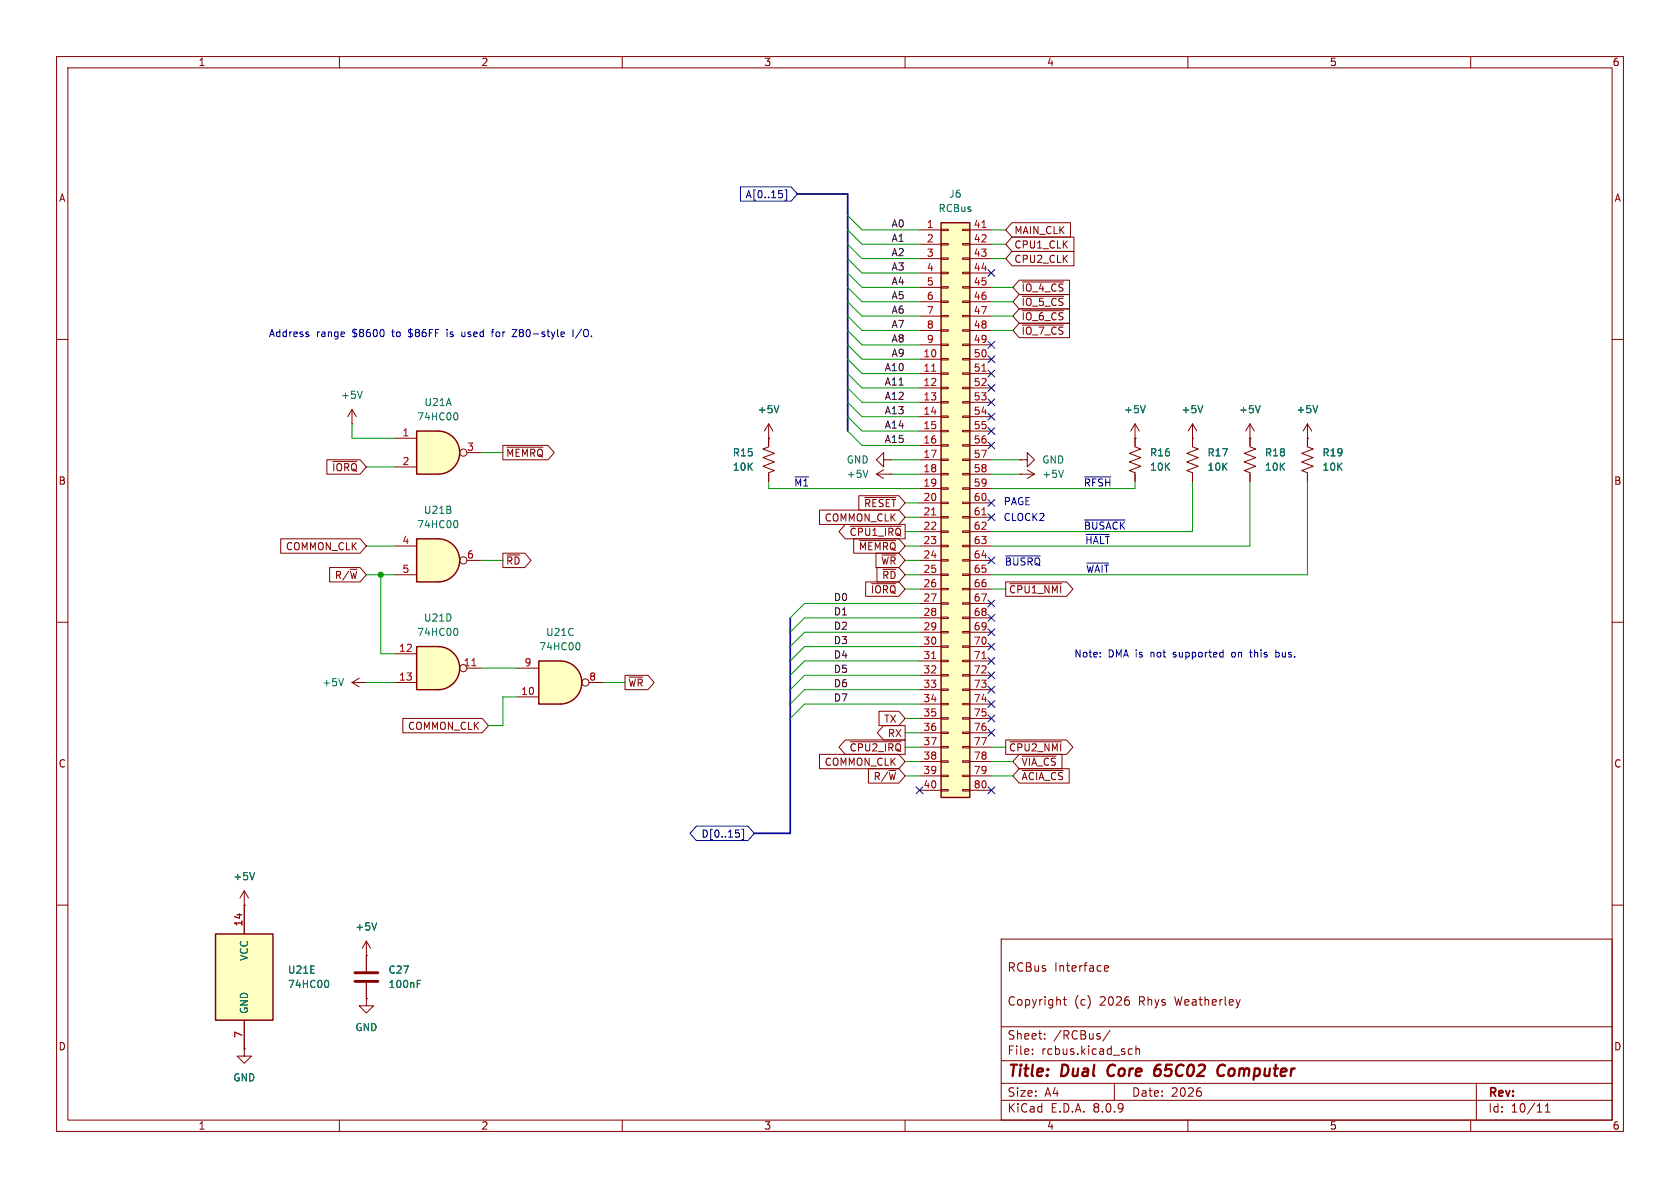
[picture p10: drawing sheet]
<svg xmlns="http://www.w3.org/2000/svg" width="297mm" height="210mm" viewBox="0 0 297 210" stroke-linecap="round" stroke-linejoin="round" font-family="sans-serif">
<g fill="none" stroke="#840000" stroke-width=".18">
<path d="M10 10h277v190h-277zM12 12h273v186h-273zM60 10v2M110 10v2M160 10v2M210 10v2M260 10v2M10 60h2M62.2 74.9h.1M62.2 72.4l-.7 1.3M62.2 72.4v2.5M62.2 72.4l.8 1.3"/>
<path d="M285 60h2M10 110h2M285 110h2M10 160h2M177 166h108v32h-108zM188 176.7h.5M188.2 176.2v1.3l.3 .2M195.2 171.2l.8-.1-.1-.3-.4-.1-.3 .2 .1 .7h.6M285 160h2M60 198v2M110 198v2M160 198v2"/>
<path d="M177 194.5h108M177 191.5h108M177 187.5h108M177 181.5h108M182.5 186.3v.1M182.5 185.5v.1M184.7 183.6v.1M184.7 182.8v.1M196.2 182.1l-1.2 2M197 191.5v3M199.6 186.3h.6M199.6 185.5h.6"/>
<path d="M200.8 185.5l.2-.1 .4 .1 .1 .9M200.8 184.9v1.5M210 198v2M212.2 192.9l.2 .3-.2 .5M260 198v2M261 191.5v6.5M273.2 196.6h.8M273.2 195.5l.4-.4v1.5"/>
</g>
<path d="M196.1 188.5a1.27 1.27 0 0 0 0 1.6M205.1 189.1a.66 .66 0 0 0-1 .3M205.2 188.2a.91 .91 0 0 0-1.1 .9l-.1 .7 .2 .3a.66 .66 0 0 0 .8-.1M216.6 188.4a.88 .88 0 0 0-1 0 .88 .88 0 0 0-.4 1 .69 .69 0 0 0 .3 .7 .69 .69 0 0 0 .9-.1" fill="none" stroke="#840000" stroke-width=".4"/>
<path d="M64 69.2l-.4 1.2" fill="none" stroke="#006464" stroke-width=".18"/>
<path d="M77.5 114.3a3.8 3.8 0 0 1 3.8 3.8 3.8 3.8 0 0 1-3.8 3.8z" fill="#ffffc2" stroke="#ffffc2" stroke-width=".18"/>
<path d="M73.7 114.3h3.8v7.6h-3.8z" fill="#ffffc2"/>
<path d="M73.7 114.3h3.8a3.8 3.8 0 0 1 3.8 3.8 3.8 3.8 0 0 1-3.8 3.8h-3.8z" fill="none" stroke="#840000" stroke-width=".25"/>
<g fill="none" stroke="#840000" stroke-width=".18">
<path d="M69.8 115.6h3.9M82.5 118.1h2.6M69.8 120.7h3.9"/>
<circle cx="81.9" cy="118.1" r=".63"/>
</g>
<path d="M83.4 117.7h.8" fill="none" stroke="#a90000" stroke-width=".18"/>
<path d="M80.6 111.1a.79 .79 0 0 1 0 1.2" fill="none" stroke="#006464" stroke-width=".18"/>
<path d="M166.4 39.4h5v101.6h-5z" fill="#ffffc2"/>
<g fill="none" stroke="#840000" stroke-width=".18">
<path d="M162.6 40.6h3.8M162.6 43.2h3.8M162.6 45.7h3.8M162.6 48.3h3.8M162.6 50.8h3.8M162.6 53.3h3.8M162.6 55.9h3.8M162.6 58.4h3.8M166.4 58.3h1.2v.2h-1.2zM166.4 55.8h1.2v.2h-1.2zM166.4 53.2h1.2v.3h-1.2zM166.4 50.7h1.2v.2h-1.2z"/>
<path d="M166.4 48.1h1.2v.3h-1.2zM166.4 45.6h1.2v.2h-1.2zM166.4 43.1h1.2v.2h-1.2zM166.4 40.5h1.2v.3h-1.2zM170.2 58.3h1.2v.2h-1.2zM170.2 55.8h1.2v.2h-1.2zM170.2 53.2h1.2v.3h-1.2zM170.2 50.7h1.2v.2h-1.2zM170.2 48.1h1.2v.3h-1.2zM170.2 45.6h1.2v.2h-1.2zM170.2 43.1h1.2v.2h-1.2zM170.2 40.5h1.2v.3h-1.2z"/>
<path d="M171.4 40.6h3.9M171.4 43.2h3.9M171.4 45.7h3.9M171.4 48.3h3.9M171.4 50.8h3.9M171.4 53.3h3.9M171.4 55.9h3.9M171.4 58.4h3.9M162.6 63.5h3.8M162.6 66h3.8M162.6 68.6h3.8M162.6 71.1h3.8"/>
<path d="M162.6 73.7h3.8M162.6 76.2h3.8M162.6 78.7h3.8M162.6 61h3.8M166.4 78.6h1.2v.3h-1.2zM166.4 76.1h1.2v.2h-1.2zM166.4 73.5h1.2v.3h-1.2zM166.4 71h1.2v.2h-1.2zM166.4 68.5h1.2v.2h-1.2zM166.4 65.9h1.2v.3h-1.2zM166.4 63.4h1.2v.2h-1.2zM166.4 60.8h1.2v.3h-1.2z"/>
<path d="M170.2 78.6h1.2v.3h-1.2zM170.2 76.1h1.2v.2h-1.2zM170.2 73.5h1.2v.3h-1.2zM170.2 71h1.2v.2h-1.2zM170.2 68.5h1.2v.2h-1.2zM170.2 65.9h1.2v.3h-1.2zM170.2 63.4h1.2v.2h-1.2zM170.2 60.8h1.2v.3h-1.2zM171.4 63.5h3.9M171.4 66h3.9M171.4 68.6h3.9M171.4 71.1h3.9"/>
<path d="M171.4 73.7h3.9M171.4 76.2h3.9M171.4 78.7h3.9M171.4 61h3.9M154.9 83.8h2.6M154.9 83.8l1.3 .8M156.2 81.3v-1.3l-1.3 1.3 1.3 1.3v-1.3h1.3M156.2 83.1l-1.3 .7M157.5 83.8h.1M157.5 81.3h.1M162.6 81.3h3.8M162.6 83.8h3.8"/>
<path d="M162.6 86.4h3.8M162.6 88.9h3.8M162.6 91.4h3.8M162.6 94h3.8M162.6 96.5h3.8M162.6 99.1h3.8M166.4 98.9h1.2v.3h-1.2zM166.4 96.4h1.2v.2h-1.2zM166.4 93.9h1.2v.2h-1.2zM166.4 91.3h1.2v.3h-1.2zM166.4 88.8h1.2v.2h-1.2zM166.4 86.2h1.2v.3h-1.2z"/>
<path d="M166.4 83.7h1.2v.2h-1.2zM166.4 81.2h1.2v.2h-1.2zM170.2 98.9h1.2v.3h-1.2zM170.2 96.4h1.2v.2h-1.2zM170.2 93.9h1.2v.2h-1.2zM170.2 91.3h1.2v.3h-1.2zM170.2 88.8h1.2v.2h-1.2zM170.2 86.2h1.2v.3h-1.2zM170.2 83.7h1.2v.2h-1.2zM170.2 81.2h1.2v.2h-1.2zM171.4 81.3h3.9M171.4 83.8h3.9"/>
<path d="M171.4 86.4h3.9M171.4 88.9h3.9M171.4 91.4h3.9M171.4 94h3.9M171.4 96.5h3.9M171.4 99.1h3.9M63.5 119.9l-1.3 .8M162.6 101.6h3.8M162.6 104.1h3.8M162.6 106.7h3.8M162.6 109.2h3.8M162.6 111.8h3.8"/>
<path d="M162.6 114.3h3.8M162.6 116.8h3.8M162.6 119.4h3.8M166.4 119.3h1.2v.2h-1.2zM166.4 116.7h1.2v.3h-1.2zM166.4 114.2h1.2v.2h-1.2zM166.4 111.6h1.2v.3h-1.2zM166.4 109.1h1.2v.2h-1.2zM166.4 106.6h1.2v.2h-1.2zM166.4 104h1.2v.3h-1.2zM166.4 101.5h1.2v.2h-1.2zM170.2 119.3h1.2v.2h-1.2z"/>
<path d="M170.2 116.7h1.2v.3h-1.2zM170.2 114.2h1.2v.2h-1.2zM170.2 111.6h1.2v.3h-1.2zM170.2 109.1h1.2v.2h-1.2zM170.2 106.6h1.2v.2h-1.2zM170.2 104h1.2v.3h-1.2zM170.2 101.5h1.2v.2h-1.2zM171.4 101.6h3.9M171.4 104.1h3.9M171.4 106.7h3.9M171.4 109.2h3.9M171.4 111.8h3.9"/>
<path d="M171.4 114.3h3.9M171.4 116.8h3.9M171.4 119.4h3.9M62.2 120.7l1.3 .7M62.2 120.7h2.6M64.8 120.7h.1M162.6 121.9h3.8M162.6 124.5h3.8M162.6 127h3.8M162.6 129.5h3.8M162.6 132.1h3.8M162.6 134.6h3.8"/>
<path d="M162.6 137.2h3.8M162.6 139.7h3.8M166.4 139.6h1.2v.2h-1.2zM166.4 137h1.2v.3h-1.2zM166.4 134.5h1.2v.2h-1.2zM166.4 132h1.2v.2h-1.2zM166.4 129.4h1.2v.3h-1.2zM166.4 126.9h1.2v.2h-1.2zM166.4 124.3h1.2v.3h-1.2zM166.4 121.8h1.2v.2h-1.2zM170.2 139.6h1.2v.2h-1.2zM170.2 137h1.2v.3h-1.2z"/>
<path d="M170.2 134.5h1.2v.2h-1.2zM170.2 132h1.2v.2h-1.2zM170.2 129.4h1.2v.3h-1.2zM170.2 126.9h1.2v.2h-1.2zM170.2 124.3h1.2v.3h-1.2zM170.2 121.8h1.2v.2h-1.2zM171.4 121.9h3.9M171.4 124.5h3.9M171.4 127h3.9M171.4 129.5h3.9M171.4 132.1h3.9M171.4 134.6h3.9"/>
<path d="M171.4 137.2h3.9M171.4 139.7h3.9"/>
</g>
<path d="M166.4 39.4h5v101.6h-5z" fill="none" stroke="#840000" stroke-width=".25"/>
<path d="M173.6 40.2h.7M164.7 65.6h.7M173.6 65.6h.7M164.7 91h.7M173.6 91h.7M164.7 116.4h.7M173.6 116.4h.7" fill="none" stroke="#a90000" stroke-width=".18"/>
<path d="M153.4 83.1l-.4 1.3M60.7 120l-.4 1.2" fill="none" stroke="#006464" stroke-width=".18"/>
<path d="M77.5 95.3a3.8 3.8 0 0 1 3.8 3.8 3.8 3.8 0 0 1-3.8 3.8z" fill="#ffffc2" stroke="#ffffc2" stroke-width=".18"/>
<path d="M73.7 95.3h3.8v7.6h-3.8z" fill="#ffffc2"/>
<path d="M73.7 95.3h3.8a3.8 3.8 0 0 1 3.8 3.8 3.8 3.8 0 0 1-3.8 3.8h-3.8z" fill="none" stroke="#840000" stroke-width=".25"/>
<g fill="none" stroke="#840000" stroke-width=".18">
<path d="M69.8 96.5h3.9M82.5 99.1h2.6M69.8 101.6h3.9"/>
<circle cx="81.9" cy="99.1" r=".63"/>
</g>
<path d="M80.6 92a.79 .79 0 0 1 0 1.3" fill="none" stroke="#006464" stroke-width=".18"/>
<path d="M38.1 165.1h10.2v15.2h-10.2z" fill="#ffffc2"/>
<path d="M38.1 165.1h10.2v15.2h-10.2z" fill="none" stroke="#840000" stroke-width=".25"/>
<path d="M43.2 160v5.1M64.8 176.5v1.3h1.2l-1.2 1.3-1.3-1.3h1.3M64.8 176.5h.1M43.2 180.3v5.1" fill="none" stroke="#840000" stroke-width=".18"/>
<path d="M57.8 173.3a.79 .79 0 0 1 0 1.3" fill="none" stroke="#006464" stroke-width=".18"/>
<path d="M77.5 76.2a3.8 3.8 0 0 1 3.8 3.8 3.8 3.8 0 0 1-3.8 3.8z" fill="#ffffc2" stroke="#ffffc2" stroke-width=".18"/>
<path d="M73.7 76.2h3.8v7.6h-3.8z" fill="#ffffc2"/>
<path d="M73.7 76.2h3.8a3.8 3.8 0 0 1 3.8 3.8 3.8 3.8 0 0 1-3.8 3.8h-3.8z" fill="none" stroke="#840000" stroke-width=".25"/>
<g fill="none" stroke="#840000" stroke-width=".18">
<path d="M69.8 77.5h3.9M200.7 77.5v1.5l1 .4-2.1 .7 2.1 .8-2.1 .8 2.1 .7-2.1 .8 1.1 .4v1.5M221 77.5h.1M221 74.9l.7 1.3M221 74.9v2.6M221 74.9l-.8 1.3M69.8 82.6h3.9M82.5 80h2.6M180.3 81.3h1.3v1.3l1.3-1.3-1.3-1.3v1.3M180.3 81.3h.1M180.3 83.8h.1M180.3 83.8h2.6"/>
<path d="M181.6 83.1l1.3 .7M182.9 83.8l-1.3 .8M64.8 168.9h.1M64.8 166.4l-.8 1.2M64.8 166.4v5.3M64.8 173.7v2.8M64.8 166.4l.7 1.2M43.2 185.4v1.3h1.2l-1.2 1.3-1.3-1.3h1.3M43.2 185.4h.1"/>
<circle cx="81.9" cy="80" r=".63"/>
</g>
<path d="M80.6 73a.79 .79 0 0 1 0 1.2M222.8 71.7l-.4 1.3M188 83.1l-.4 1.3M66.6 163.1l-.4 1.3M73.8 173.9h.4M73.8 173.3h.6" fill="none" stroke="#006464" stroke-width=".18"/>
<path d="M62.7 173.5h4.1M62.7 172h4.1" fill="none" stroke="#840000" stroke-width=".51"/>
<path d="M99.1 116.8a3.8 3.8 0 0 1 3.8 3.9 3.8 3.8 0 0 1-3.8 3.8z" fill="#ffffc2" stroke="#ffffc2" stroke-width=".18"/>
<path d="M95.2 116.8h3.9v7.7h-3.9z" fill="#ffffc2"/>
<path d="M95.2 116.8h3.9a3.8 3.8 0 0 1 3.8 3.9 3.8 3.8 0 0 1-3.8 3.8h-3.9z" fill="none" stroke="#840000" stroke-width=".25"/>
<g fill="none" stroke="#840000" stroke-width=".18">
<path d="M178.9 39.4h10.4v2.5h-10.4l-1.1-1.3zM178.9 41.9h11v2.6h-11l-1.1-1.3zM178.9 44.4h11v2.6h-11l-1.1-1.3zM180.2 52.1h8.9v2.5h-8.9l-1.1-1.3zM180.2 57.1h8.9v2.6h-8.9l-1.1-1.3zM180.2 54.6h8.9v2.6h-8.9l-1.1-1.3zM180.2 49.5h8.9v2.6h-8.9l-1.1-1.3zM180.7 52.4h7.3M180.7 57.5h7.3M180.7 54.9h7.3M180.7 49.8h7.3M88.9 78.7h8l1.1 1.3-1.1 1.3h-8z"/>
<path d="M89.6 79.1h6.4M135.9 74.9v4.1l-1 .4 2 .7-2 .8 2 .8-2 .7 2 .8-1 .4v1.5M135.9 77.5h.1M135.9 74.9l-.8 1.3M135.9 74.9l.8 1.3M200.7 77.5h.1M200.7 74.9l.7 1.3M200.7 74.9v3.8M200.7 74.9l-.8 1.3M210.8 74.9v4.1l1 .4-2 .7 2 .8-2 .8 2 .7-2 .8 1 .4v1.5M210.8 77.5h.1M210.8 74.9l.8 1.3"/>
<path d="M210.8 74.9l-.7 1.3M221 77.5v1.5l1 .4-2 .7 2 .8-2 .8 2 .7-2 .8 1 .4v1.5M221 77.5h.1M231.1 77.5h.1M231.1 74.9v4.1l1.1 .4-2.1 .7 2.1 .8-2.1 .8 2.1 .7-2.1 .8 1 .4v1.5M231.1 74.9l.8 1.3M231.1 74.9l-.7 1.3M49.6 95.2h14.1l1.1 1.3-1.1 1.3h-14.1zM57.8 81.3h5.9l1.1 1.3-1.1 1.2h-5.9zM58.8 81.6h4.3M88.9 97.8h3.9l1.1 1.3-1.1 1.2h-3.9zM89.6 98.1h2.3"/>
<path d="M144.9 90.2h14l1.1 1.2-1.1 1.3h-14zM149.4 92.7h10.6v2.6h-10.6l-1.1-1.3zM150.3 93h9M150.9 95.2h8l1.1 1.3-1.1 1.3h-8zM151.8 87.6h7.1l1.1 1.3-1.1 1.3h-7.1zM152 95.6h6.4M152.9 87.9h5.5M154.9 97.8h4l1.1 1.3-1.1 1.2h-4zM200.7 83.8v1.3M58.3 100.3h5.4l1.1 1.3-1.1 1.3h-5.4zM91.4 118.1h3.8M110.5 119.4h4l1.2 1.3-1.2 1.2h-4z"/>
<path d="M111.2 119.7h2.5M153 102.9h5.9l1.1 1.2-1.1 1.3h-5.9zM154.1 103.2h4.3M155 100.3h3.9l1.1 1.3-1.1 1.3h-3.9zM177.8 102.9h10.8l1.1 1.2-1.1 1.3h-10.8zM178.5 103.2h9.2M71.2 127h14l1.2 1.3-1.2 1.2h-14zM91.4 123.2h3.8M104.1 120.7h2.6M144.9 133.3h14l1.1 1.3-1.1 1.3h-14zM149.4 130.8h10.6v2.6h-10.6l-1.1-1.3zM150.3 131.1h9"/>
<path d="M153.5 135.9h5.4l1.1 1.3-1.1 1.2h-5.4zM155.4 125.7h3.5l1.1 1.3-1.1 1.3h-3.5zM156.2 128.3h3.8v2.5h-3.8l-1.1-1.3zM177.8 130.8h10.8l1.1 1.3-1.1 1.3h-10.8zM178.5 131.1h9.2M180.2 135.9h8.8v2.5h-8.8l-1.1-1.2zM180.2 133.3h7.5v2.6h-7.5l-1.1-1.3zM180.7 136.2h7.3M180.7 133.7h6M43.2 157.5l-.8 1.3M43.2 157.5v7.6M43.2 157.5l.7 1.3"/>
<path d="M43.2 160h.1M64.8 176.5h.1M64.8 168.9h.1M64.8 168.9v2.8M64.8 173.7v2.8M43.2 185.4h.1M43.2 180.3v5.1"/>
<circle cx="103.5" cy="120.6" r=".63"/>
</g>
<path d="M137.7 71.7l-.4 1.3M202.5 71.7l-.4 1.3M212.6 71.7l-.4 1.3M222.8 71.7l-.4 1.3M233 71.7l-.5 1.3M102.2 113.6a.79 .79 0 0 1 0 1.3M45 154.2l-.4 1.3M57.8 173.3a.79 .79 0 0 1 0 1.3M66.6 163.1l-.4 1.3M73.8 173.9h.4M73.8 173.3h.6" fill="none" stroke="#006464" stroke-width=".18"/>
<g fill="none" stroke="#000084" stroke-width=".18">
<path d="M130.9 33h9l1.1 1.3-1.1 1.3h-9zM138.3 34.3v.5M138.8 33.6h.3v1.8h-.3M174.7 47.7l1.2 1.2M175.9 47.7l-1.2 1.2M174.7 60.4l1.2 1.2M174.7 65.4l1.2 1.2M174.7 70.5l1.2 1.2M174.7 68l1.2 1.2M174.7 62.9l1.2 1.2M174.7 75.6l1.2 1.2M174.7 78.1l1.2 1.2"/>
<path d="M174.7 73.1l1.2 1.2M175.9 60.4l-1.2 1.2M175.9 65.4l-1.2 1.2M175.9 70.5l-1.2 1.2M175.9 68l-1.2 1.2M175.9 62.9l-1.2 1.2M175.9 75.6l-1.2 1.2M175.9 78.1l-1.2 1.2M175.9 73.1l-1.2 1.2M174.7 98.5l1.2 1.2M174.7 90.8l1.2 1.2M174.7 88.3l1.2 1.2"/>
<path d="M175.9 98.5l-1.2 1.2M175.9 90.8l-1.2 1.2M175.9 88.3l-1.2 1.2M174.7 118.8l1.2 1.2M174.7 106.1l1.2 1.2M174.7 116.2l1.2 1.2M174.7 111.2l1.2 1.2M174.7 108.6l1.2 1.2M174.7 113.7l1.2 1.2M175.9 118.8l-1.2 1.2M175.9 106.1l-1.2 1.2M175.9 116.2l-1.2 1.2"/>
<path d="M175.9 111.2l-1.2 1.2M175.9 108.6l-1.2 1.2M175.9 113.7l-1.2 1.2M162 139.1l1.2 1.2M163.2 139.1l-1.2 1.2M174.7 139.1l1.2 1.2M174.7 128.9l1.2 1.2M174.7 121.3l1.2 1.2M174.7 123.9l1.2 1.2M174.7 126.4l1.2 1.2M175.9 126.4l-1.2 1.2M175.9 139.1l-1.2 1.2"/>
<path d="M175.9 128.9l-1.2 1.2M175.9 121.3l-1.2 1.2M175.9 123.9l-1.2 1.2M123.1 146h9.1l1.1 1.3-1.1 1.3h-9.1l-1.1-1.3zM130.1 146.7h.6M130.6 147.3l.1 .1-.1 .5M131.2 146.6h.3v1.8h-.3"/>
</g>
<g fill="none" stroke="#0000c2" stroke-width=".18">
<path d="M54.4 59.1l.2 .2-.2 .2M54.4 58.7h.1M67.9 58.5v.8M79 58.2v.2M79 58.7v.8M81.6 58.7v.6l.4 .2M86.8 58.7h.5M87.3 58.2l-.3 .2v1.1M90.5 58.2h.9l-.9 1.3h.9M99.6 58.7l.2 .3-.6 .1M99.7 59.5h-.1M101.3 58.2v1.3"/>
<path d="M102.8 58.2l-1.1 1.6M140.5 84.3h2.4M177.8 98.3h6.1M191.7 84.3h4.7M191.7 91.9h7.2M192 94.5h4.1M192.1 99.5h3.9M194.5 116v.2M194.5 115.4v.1M217.9 115.4l-.2 .1 .2 .6M220.9 115.3h.5M221.1 114.9v1.1l.3 .2"/>
<path d="M225.5 115.4l.4-.1 .2 .1M225.5 114.9v1.3M226.1 116l-.2 .2-.4-.1"/>
</g>
<path d="M141 34.3h8.9v41.9M139.7 109.2v38.1h-6.4" fill="none" stroke="#000084" stroke-width=".3"/>
<g fill="none" stroke="#009600" stroke-width=".18">
<path d="M149.9 38.1l2.5 2.5h10.2M149.9 48.3l2.5 2.5h10.2M149.9 50.8l2.5 2.5h10.2M149.9 43.2l2.5 2.5h10.2M149.9 40.6l2.5 2.6h10.2M149.9 55.9l2.5 2.5h10.2M149.9 53.3l2.5 2.6h10.2M149.9 58.4l2.5 2.6h10.2M149.9 45.7l2.5 2.6h10.2M175.3 50.8h3.8M175.3 53.3h3.8M175.3 40.6h2.5"/>
<path d="M175.3 45.7h2.5M175.3 43.2h2.5M175.3 58.4h3.8M175.3 55.9h3.8M62.2 74.9v2.6h7.6M149.9 76.2l2.5 2.5h10.2M149.9 61l2.5 2.5h10.2M149.9 66l2.5 2.6h10.2M149.9 63.5l2.5 2.5h10.2M149.9 68.6l2.5 2.5h10.2M149.9 71.1l2.5 2.6h10.2M149.9 73.7l2.5 2.5h10.2"/>
<path d="M64.8 96.5h5M64.8 82.6h5M85.1 99.1h3.8M85.1 80h3.8M135.9 85.1v1.3h26.7M157.5 83.8h5.1M157.5 81.3h5.1M160 99.1h2.6M160 96.5h2.6M160 91.4h2.6M160 94h2.6M160 88.9h2.6"/>
<path d="M175.3 83.8h5M175.3 81.3h5M200.7 85.1v1.3h-25.4M210.8 85.1v8.9h-35.5M221 85.1v11.4h-45.7M231.1 85.1v16.5h-55.8M64.8 101.6h5M67.3 101.6v14h2.5M85.1 118.1h6.3M160 104.1h2.6M160 101.6h2.6M162.6 109.2h-20.4l-2.5 2.6"/>
<path d="M162.6 106.7h-20.4l-2.5 2.5M162.6 111.8h-20.4l-2.5 2.5M162.6 116.8h-20.4l-2.5 2.6M162.6 114.3h-20.4l-2.5 2.5M162.6 119.4h-20.4l-2.5 2.5M175.3 104.1h2.5M64.8 120.7h5M91.4 123.2h-2.5v5.1h-2.5M106.7 120.7h3.8M160 134.6h2.6M160 132.1h2.6M160 137.2h2.6"/>
<path d="M160 127h2.6M160 129.5h2.6M162.6 121.9h-20.4l-2.5 2.6M162.6 124.5h-20.4l-2.5 2.5M175.3 134.6h3.8M175.3 132.1h2.5M175.3 137.2h3.8"/>
</g>
<circle cx="67.3" cy="101.6" r=".46" fill="#009600" stroke="#009600" stroke-width=".18"/>
<g font-size="2.8" fill="#840000">
<text x="178" y="190.9">Title:</text>
<text x="187.7" y="190.9">Dual</text>
<text x="196.6" y="190.9">Core</text>
<text x="205.7" y="190.9">65C02</text>
<text x="217.7" y="190.9">Computer</text>
</g>
<g font-size="2.1" fill="#840000">
<text x="178" y="172">RCBus</text>
<text x="186.4" y="172">Interface</text>
<text x="178" y="178">Copyright</text>
<text x="189.9" y="178">(c)</text>
<text x="194.5" y="178">2026</text>
<text x="201.5" y="178">Rhys</text>
<text x="208" y="178">Weatherley</text>
<text x="178" y="184">Sheet:</text>
<text x="186.2" y="184">/RCBus/</text>
<text x="178" y="186.7">File:</text>
<text x="184.1" y="186.7">rcbus.kicad_sch</text>
<text x="178" y="196.9">KiCad</text>
<text x="178" y="194.1">Size:</text>
<text x="184.7" y="194.1">A4</text>
<text x="185.7" y="196.9">E.D.A.</text>
<text x="193.3" y="196.9">8.0.9</text>
<text x="200" y="194.1">Date:</text>
<text x="207" y="194.1">2026</text>
<text x="263" y="194.3">Rev:</text>
<text x="263" y="196.9">Id:</text>
<text x="267.1" y="196.9">10/11</text>
</g>
<g font-size="1.8" fill="#840000">
<text x="35" y="11.9">1</text>
<text x="85" y="11.9">2</text>
<text x="135" y="11.9">3</text>
<text x="185" y="11.9">4</text>
<text x="235" y="11.9">5</text>
<text x="285" y="11.9">6</text>
<text x="10.3" y="35.9">A</text>
<text x="285.3" y="35.9">A</text>
<text x="179.2" y="41.6">MAIN_CLK</text>
<text x="179.2" y="44.1">CPU1_CLK</text>
<text x="179.2" y="46.7">CPU2_CLK</text>
<text x="180.5" y="51.8">~{IO_4_CS}</text>
<text x="180.5" y="54.3">~{IO_5_CS}</text>
<text x="180.5" y="59.4">~{IO_7_CS}</text>
<text x="180.5" y="56.8">~{IO_6_CS}</text>
<text x="58.6" y="83.5">~{IORQ}</text>
<text x="89.4" y="81">~{MEMRQ}</text>
<text x="10.3" y="85.9">B</text>
<text x="152.6" y="89.9">~{RESET}</text>
<text x="285.3" y="85.9">B</text>
<text x="145.7" y="92.4">COMMON_CLK</text>
<text x="150.1" y="94.9">~{CPU1_IRQ}</text>
<text x="50.4" y="97.5">COMMON_CLK</text>
<text x="89.4" y="100">~{RD}</text>
<text x="151.7" y="97.5">~{MEMRQ}</text>
<text x="155.7" y="100">~{WR}</text>
<text x="59.1" y="102.6">R/~{W}</text>
<text x="153.9" y="105.1">~{IORQ}</text>
<text x="155.8" y="102.6">~{RD}</text>
<text x="178.3" y="105.1">~{CPU1_NMI}</text>
<text x="111" y="121.6">~{WR}</text>
<text x="72" y="129.2">COMMON_CLK</text>
<text x="156.2" y="128">TX</text>
<text x="156.9" y="130.5">RX</text>
<text x="10.3" y="135.9">C</text>
<text x="145.7" y="135.6">COMMON_CLK</text>
<text x="150.1" y="133">~{CPU2_IRQ}</text>
<text x="178.3" y="133">~{CPU2_NMI}</text>
<text x="180.5" y="135.6">~{VIA_CS}</text>
<text x="285.3" y="135.9">C</text>
<text x="154.3" y="138.1">R/~{W}</text>
<text x="180.5" y="138.1">~{ACIA_CS}</text>
<text x="10.3" y="185.9">D</text>
<text x="285.3" y="185.9">D</text>
<text x="35" y="199.9">1</text>
<text x="85" y="199.9">2</text>
<text x="135" y="199.9">3</text>
<text x="185" y="199.9">4</text>
<text x="235" y="199.9">5</text>
<text x="285" y="199.9">6</text>
</g>
<g font-size="1.8" fill="#000084">
<text x="131.7" y="35.2">A[0..15]</text>
<text x="123.9" y="148.3">D[0..15]</text>
</g>
<g font-size="1.8" fill="#006464">
<text x="167.7" y="35.2">J6</text>
<text x="165.8" y="37.7">RCBus</text>
<text x="60.2" y="70.7">+5V</text>
<text x="74.9" y="72">U21A</text>
<text x="73.6" y="74.5">74HC00</text>
<text x="133.9" y="73.3">+5V</text>
<text x="198.6" y="73.3">+5V</text>
<text x="208.8" y="73.3">+5V</text>
<text x="218.9" y="73.3">+5V</text>
<text x="229.1" y="73.3">+5V</text>
<text x="129.4" y="80.9">R15</text>
<text x="129.4" y="83.4">10K</text>
<text x="149.6" y="82.1">GND</text>
<text x="184.2" y="82.1">GND</text>
<text x="203.2" y="80.9">R16</text>
<text x="203.2" y="83.4">10K</text>
<text x="213.4" y="80.9">R17</text>
<text x="213.4" y="83.4">10K</text>
<text x="223.5" y="80.9">R18</text>
<text x="223.5" y="83.4">10K</text>
<text x="233.7" y="80.9">R19</text>
<text x="233.7" y="83.4">10K</text>
<text x="149.6" y="84.7">+5V</text>
<text x="184.2" y="84.7">+5V</text>
<text x="73.6" y="93.6">74HC00</text>
<text x="74.9" y="91">U21B</text>
<text x="73.6" y="112.6">74HC00</text>
<text x="74.9" y="110.1">U21D</text>
<text x="96.4" y="112.6">U21C</text>
<text x="95.2" y="115.2">74HC00</text>
<text x="56.9" y="121.5">+5V</text>
<text x="41.1" y="155.8">+5V</text>
<text x="62.7" y="164.7">+5V</text>
<text x="44" y="169.9" transform="rotate(-90 44 169.9)">VCC</text>
<text x="50.8" y="172.3">U21E</text>
<text x="68.6" y="172.3">C27</text>
<text x="44" y="179.3" transform="rotate(-90 44 179.3)">GND</text>
<text x="50.8" y="174.9">74HC00</text>
<text x="68.6" y="174.9">100nF</text>
<text x="62.7" y="182.5">GND</text>
<text x="41.1" y="191.4">GND</text>
</g>
<g font-size="1.8" fill="#0f0f0f">
<text x="157.5" y="40.3">A0</text>
<text x="157.5" y="47.9">A3</text>
<text x="157.5" y="45.4">A2</text>
<text x="157.5" y="42.8">A1</text>
<text x="157.5" y="50.5">A4</text>
<text x="157.5" y="53">A5</text>
<text x="157.5" y="55.5">A6</text>
<text x="157.5" y="58.1">A7</text>
<text x="156.3" y="65.7">A10</text>
<text x="157.5" y="63.2">A9</text>
<text x="157.5" y="60.6">A8</text>
<text x="156.3" y="68.2">A11</text>
<text x="156.3" y="70.8">A12</text>
<text x="156.3" y="75.9">A14</text>
<text x="156.3" y="73.3">A13</text>
<text x="156.3" y="78.4">A15</text>
<text x="147.3" y="106.3">D0</text>
<text x="147.3" y="111.4">D2</text>
<text x="147.3" y="114">D3</text>
<text x="147.3" y="108.9">D1</text>
<text x="147.3" y="116.5">D4</text>
<text x="147.3" y="119">D5</text>
<text x="147.3" y="121.6">D6</text>
<text x="147.3" y="124.1">D7</text>
</g>
<g font-size="1.8" fill="#a90000">
<text x="163.8" y="40.4">1</text>
<text x="172" y="40.4">41</text>
<text x="163.8" y="42.9">2</text>
<text x="163.8" y="45.5">3</text>
<text x="172" y="42.9">42</text>
<text x="172" y="45.5">43</text>
<text x="163.8" y="48">4</text>
<text x="163.8" y="50.5">5</text>
<text x="163.8" y="53.1">6</text>
<text x="172" y="48">44</text>
<text x="172" y="50.5">45</text>
<text x="172" y="53.1">46</text>
<text x="163.8" y="55.6">7</text>
<text x="163.8" y="58.2">8</text>
<text x="172" y="55.6">47</text>
<text x="172" y="58.2">48</text>
<text x="163.2" y="63.2">10</text>
<text x="163.2" y="65.8">11</text>
<text x="163.8" y="60.7">9</text>
<text x="172" y="60.7">49</text>
<text x="172" y="63.2">50</text>
<text x="172" y="65.8">51</text>
<text x="163.2" y="68.3">12</text>
<text x="163.2" y="70.9">13</text>
<text x="172" y="68.3">52</text>
<text x="172" y="70.9">53</text>
<text x="71" y="77.2">1</text>
<text x="163.2" y="73.4">14</text>
<text x="163.2" y="75.9">15</text>
<text x="172" y="73.4">54</text>
<text x="172" y="75.9">55</text>
<text x="71" y="82.3">2</text>
<text x="82.5" y="79.8">3</text>
<text x="163.2" y="78.5">16</text>
<text x="163.2" y="81">17</text>
<text x="163.2" y="83.6">18</text>
<text x="172" y="78.5">56</text>
<text x="172" y="81">57</text>
<text x="172" y="83.6">58</text>
<text x="163.2" y="86.1">19</text>
<text x="163.2" y="88.6">20</text>
<text x="172" y="86.1">59</text>
<text x="172" y="88.6">60</text>
<text x="163.2" y="91.2">21</text>
<text x="163.2" y="93.7">22</text>
<text x="172" y="91.2">61</text>
<text x="172" y="93.7">62</text>
<text x="71" y="96.3">4</text>
<text x="71" y="101.3">5</text>
<text x="82.5" y="98.8">6</text>
<text x="163.2" y="96.3">23</text>
<text x="163.2" y="98.8">24</text>
<text x="163.2" y="101.3">25</text>
<text x="172" y="96.3">63</text>
<text x="172" y="98.8">64</text>
<text x="172" y="101.3">65</text>
<text x="163.2" y="103.9">26</text>
<text x="163.2" y="106.4">27</text>
<text x="172" y="103.9">66</text>
<text x="172" y="106.4">67</text>
<text x="163.2" y="109">28</text>
<text x="163.2" y="111.5">29</text>
<text x="172" y="109">68</text>
<text x="172" y="111.5">69</text>
<text x="70.4" y="115.3">12</text>
<text x="81.9" y="117.9">11</text>
<text x="92.6" y="117.9">9</text>
<text x="163.2" y="114">30</text>
<text x="163.2" y="116.6">31</text>
<text x="163.2" y="119.1">32</text>
<text x="172" y="114">70</text>
<text x="172" y="116.6">71</text>
<text x="172" y="119.1">72</text>
<text x="70.4" y="120.4">13</text>
<text x="92" y="122.9">10</text>
<text x="104.1" y="120.4">8</text>
<text x="163.2" y="121.7">33</text>
<text x="163.2" y="124.2">34</text>
<text x="172" y="121.7">73</text>
<text x="172" y="124.2">74</text>
<text x="163.2" y="126.7">35</text>
<text x="163.2" y="129.3">36</text>
<text x="163.2" y="131.8">37</text>
<text x="172" y="126.7">75</text>
<text x="172" y="129.3">76</text>
<text x="172" y="131.8">77</text>
<text x="163.2" y="134.4">38</text>
<text x="163.2" y="136.9">39</text>
<text x="172" y="134.4">78</text>
<text x="172" y="136.9">79</text>
<text x="163.2" y="139.4">40</text>
<text x="172" y="139.4">80</text>
<text x="42.9" y="163.9" transform="rotate(-90 42.9 163.9)">14</text>
<text x="42.9" y="183.6" transform="rotate(-90 42.9 183.6)">7</text>
</g>
<g font-size="1.8" fill="#0000c2">
<text x="47.4" y="59.8">Address</text>
<text x="55.9" y="59.8">range</text>
<text x="62.4" y="59.8">$8600</text>
<text x="69.6" y="59.8">to</text>
<text x="72.7" y="59.8">$86FF</text>
<text x="79.7" y="59.8">is</text>
<text x="82.5" y="59.8">used</text>
<text x="88" y="59.8">for</text>
<text x="91.9" y="59.8">Z80-style</text>
<text x="102.7" y="59.8">I/O.</text>
<text x="140.3" y="86.2">~{M1}</text>
<text x="177.3" y="89.5">PAGE</text>
<text x="191.5" y="86.2">~{RFSH}</text>
<text x="177.3" y="92.3">CLOCK2</text>
<text x="191.5" y="93.8">~{BUSACK}</text>
<text x="177.5" y="100.2">~{BUSRQ}</text>
<text x="191.7" y="96.4">~{HALT}</text>
<text x="191.9" y="101.5">~{WAIT}</text>
<text x="189.8" y="116.4">Note:</text>
<text x="195.9" y="116.4">DMA is</text>
<text x="203.7" y="116.4">not</text>
<text x="207.9" y="116.4">supported</text>
<text x="218.4" y="116.4">on</text>
<text x="221.9" y="116.4">this</text>
<text x="226.6" y="116.4">bus.</text>
</g>
</svg>
